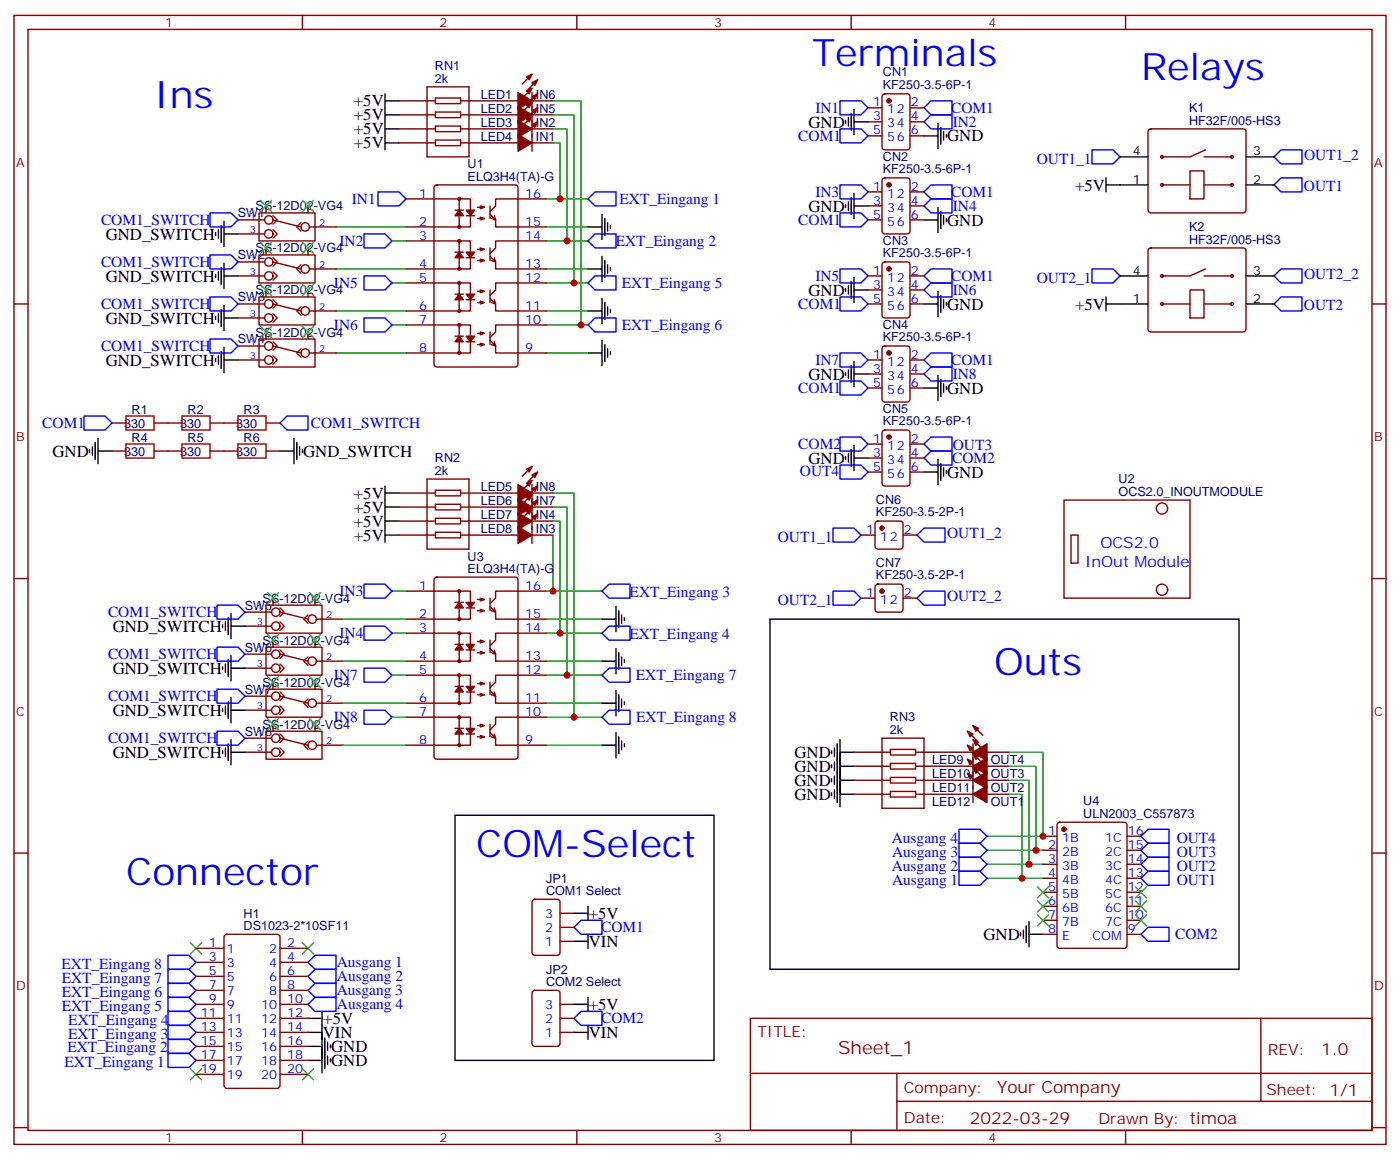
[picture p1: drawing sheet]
<svg xmlns="http://www.w3.org/2000/svg" width="353mm" height="292mm" viewBox="0 0 353 292" stroke-linecap="round" stroke-linejoin="round" font-family="sans-serif">
<g fill="none" stroke="#870000" stroke-width=".35">
<path d="M3.5 3.9h345.7v284.3h-345.7zM7.1 7.4h338.6v277.3h-338.6zM76.2 3.9v3.5M134.1 18.7l-2.5 2.5M145.3 3.9v3.5M214.5 3.9v3.5M283.6 3.9v3.5M100.5 25.4h9.2M100.5 28.9h9.2M100.5 32.5h9.2M100.5 36h9.2M107.6 21.9h10.6v17.6h-10.6z"/>
<path d="M109.7 24.7h6.4v1.4h-6.4zM109.7 28.2h6.4v1.4h-6.4zM109.7 31.8h6.4v1.4h-6.4zM109.7 35.3h6.4v1.4h-6.4zM116.1 25.4h14.4M116.1 28.9h14.4M116.1 32.5h14.4M116.1 36h14.4M134.1 23.3v14.8M134.1 25.4h5.2M134.1 28.9h5.2M134.1 22.2l-2.5 2.5"/>
<path d="M134.1 32.5h5.2M134.1 25.8l-2.5 2.4M134.1 36h5.2M134.1 29.3l-2.5 2.5M135.5 20.1l-2.5 2.5M135.5 23.6l-2.5 2.5M135.5 27.2l-2.5 2.4M135.5 30.7l-2.5 2.5M218.7 27.2h3.5M218.7 34.2h3.5M218.7 30.7h3.5M222.5 23.8l.5-.2h5.6a.71 .71 0 0 1 .7 .7l-.1 13-.6 .4h-5.6l-.5-.2-.3-.5v-12.7z"/>
<path d="M229.3 27.2h3.5M229.3 34.2h3.5M229.3 30.7h3.5M289.5 32.7l.5-.2h23.3a.71 .71 0 0 1 .7 .7v19.7l-.3 .5-.4 .2h-23.3l-.5-.2-.2-.5v-19.7zM303.4 39.5h7M303.7 37.7l-3.8 1.8h-7.1M60 55.4h6.7M60 58.9h6.7M65.3 53.6h14.1v7.1h-14.1zM67 51.9v1.7M68.8 54.3l1 1.1-1 1M68.8 57.9l1 1-1 1.1"/>
<path d="M68.8 55.4l7 1.8M75.8 56.1l-1 1.1 1 1M77.6 51.9v1.7M78 57.2h6.7M102.3 50.1h13.4v7.1h-13.4M109.6 46.8l.5-.2h19.7a.71 .71 0 0 1 .7 .7v44.7l-.7 .4h-19.7l-.5-.2-.2-.5v-44.4zM114.7 52.9h2.1M115.7 50.1h2.8v7.1h-2.8M117.5 54.3h2.1M121 51.9l1.1 .3h-1.8M121 54.7l1.1 .3h-1.8M122.1 52.2l-1.1 .4"/>
<path d="M122.1 55l-1.1 .4M123.5 54l1.4 1.4-.4-1.1M123.5 51.9v3.1M123.8 55l1.1 .4v1.8h12.7M137.6 50.1h-12.7v1.8l-1.4 1.4M218.7 55.4h3.5M218.7 48.3h3.5M218.7 51.9h3.5M222.5 45l.5-.2h5.6a.71 .71 0 0 1 .7 .7l-.1 13-.6 .4h-5.6l-.5-.2-.3-.5v-12.7zM229.3 55.4h3.5M229.3 48.3h3.5M229.3 51.9h3.5"/>
<path d="M292.8 46.6h7.1M299.9 43h3.5v7.1h-3.5zM303.4 46.6h7M3.5 76.6h3.6M60 76.6h6.7M60 66h6.7M60 69.5h6.7M65.3 64.2h14.1v7.1h-14.1zM65.3 74.8h14.1v7h-14.1zM67 62.4v1.8M67 73v1.8M68.8 64.9l1 1.1-1 1"/>
<path d="M68.8 68.4l1 1.1-1 1.1M68.8 75.5l1 1.1-1 1M68.8 79l1 1.1-1 1M68.8 66l7 1.7M68.8 76.6l7 1.7M75.8 66.7l-1 1 1 1.1M75.8 77.3l-1 1 1 1.1M77.6 62.4v1.8M77.6 73v1.8M78 67.7h6.7M78 78.3h6.7M102.3 60.7h13.4v7h-13.4"/>
<path d="M102.3 71.3h13.4v7h-13.4M114.7 63.5h2.1M114.7 74.1h2.1M115.7 60.7h2.8v7h-2.8M115.7 71.3h2.8v7h-2.8M117.5 64.9h2.1M117.5 75.5h2.1M121 62.4l1.1 .4h-1.8M121 65.3l1.1 .3h-1.8M121 73l1.1 .4h-1.8M121 75.8l1.1 .4h-1.8M122.1 62.8l-1.1 .3"/>
<path d="M122.1 65.6l-1.1 .4M122.1 73.4l-1.1 .3M122.1 76.2l-1.1 .4M123.5 64.6l1.4 1.4-.4-1.1M123.5 75.1l1.4 1.5-.4-1.1M123.5 62.4v3.2M123.5 73v3.2M123.8 65.6l1.1 .4v1.7h12.7M123.8 76.2l1.1 .4v1.7h12.7M137.6 60.7h-12.7v1.7l-1.4 1.5M137.6 71.3h-12.7v1.7l-1.4 1.4M218.7 76.6h3.5"/>
<path d="M218.7 69.5h3.5M218.7 73h3.5M222.5 66.2l.5-.2h5.6a.71 .71 0 0 1 .7 .7l-.1 12.9-.6 .5h-5.6l-.5-.3-.3-.4v-12.7zM229.3 76.6h3.5M229.3 69.5h3.5M229.3 73h3.5M289.5 62.6l.5-.2h23.3a.71 .71 0 0 1 .7 .7v19.8l-.3 .5-.4 .2h-23.3l-.5-.2-.2-.5v-19.8zM292.8 76.6h7.1M299.9 73h3.5v7.1h-3.5zM303.4 76.6h7M303.4 69.5h7M303.7 67.7l-3.8 1.8h-7.1"/>
<path d="M345.7 76.6h3.5M60 80.1h6.7M60 87.1h6.7M60 90.7h6.7M65.3 85.4h14.1v7h-14.1zM67 83.6v1.8M68.8 86.1l1 1-1 1.1M68.8 89.6l1 1.1-1 1M68.8 87.1l7 1.8M75.8 87.8l-1 1.1 1 1.1M77.6 83.6v1.8M78 88.9h6.7"/>
<path d="M102.3 81.8h13.4v7.1h-13.4M114.7 84.7h2.1M115.7 81.8h2.8v7.1h-2.8M117.5 86.1h2.1M121 83.6l1.1 .4h-1.8M121 86.4l1.1 .4h-1.8M122.1 84l-1.1 .3M122.1 86.8l-1.1 .3M123.5 85.7l1.4 1.4-.4-1M123.5 83.6v3.2M123.8 86.8l1.1 .3v1.8h12.7M137.6 81.8h-12.7v1.8l-1.4 1.4"/>
<path d="M218.7 90.7h3.5M218.7 97.7h3.5M218.7 94.2h3.5M222.5 87.3l.5-.2h5.6a.71 .71 0 0 1 .7 .7l-.1 13-.6 .4h-5.6l-.5-.2-.3-.5v-12.7zM229.3 90.7h3.5M229.3 97.7h3.5M229.3 94.2h3.5M28.2 106.5h3.5M28.2 113.6h3.5M38.8 106.5h7.1M38.8 113.6h7.1M52.9 106.5h7.1"/>
<path d="M52.9 113.6h7.1M67 106.5h3.6M67 113.6h3.6M134.1 117.5l-2.5 2.4M135.5 118.9l-2.5 2.5M218.7 111.8h3.5M218.7 118.9h3.5M218.7 115.4h3.5M222.5 108.5l.5-.2h5.6a.71 .71 0 0 1 .7 .7l-.1 13-.6 .4h-5.6l-.5-.2-.3-.5v-12.7zM229.3 111.8h3.5M229.3 118.9h3.5M229.3 115.4h3.5"/>
<path d="M100.5 134.8h9.2M100.5 131.2h9.2M100.5 127.7h9.2M100.5 124.2h9.2M107.6 120.7h10.6v17.6h-10.6zM109.7 123.5h6.4v1.4h-6.4zM109.7 127h6.4v1.4h-6.4zM109.7 130.5h6.4v1.4h-6.4zM109.7 134.1h6.4v1.4h-6.4zM116.1 134.8h14.4M116.1 131.2h14.4M116.1 127.7h14.4"/>
<path d="M116.1 124.2h14.4M134.1 134.8h5.2M134.1 128.1l-2.5 2.4M134.1 122.1v14.8M134.1 131.2h5.2M134.1 124.5l-2.5 2.5M134.1 127.7h5.2M134.1 121l-2.5 2.5M134.1 124.2h5.2M135.5 129.5l-2.5 2.4M135.5 125.9l-2.5 2.5M135.5 122.4l-2.5 2.5"/>
<path d="M217 134.8h3.5M220.7 131.4l.5-.2h5.6a.71 .71 0 0 1 .7 .7v5.7l-.2 .5-.5 .2h-5.6l-.5-.2-.2-.5v-5.7zM227.5 134.8h3.6M268.1 125.9h31.8v24.7h-31.8zM269.9 134.8h1.7v7h-1.7zM3.5 145.7h3.6M61.7 154.2h6.7M61.7 157.7h6.7M67 152.4h14.1v7.1h-14.1zM68.8 150.6v1.8M70.6 153.1l1 1.1-1 1M70.6 156.6l1 1.1-1 1.1"/>
<path d="M70.6 154.2l7 1.7M77.6 154.9l-1 1 1 1.1M79.4 150.6v1.8M79.7 155.9h6.7M102.3 148.9h13.4v7h-13.4M102.3 159.5h13.4v7h-13.4M109.6 145.6l.5-.3h19.7a.71 .71 0 0 1 .7 .8v44.7l-.7 .4h-19.7l-.5-.2-.2-.5v-44.4zM114.7 151.7h2.1M115.7 148.9h2.8v7h-2.8M115.7 159.5h2.8v7h-2.8M117.5 153.1h2.1M121 150.6l1.1 .4h-1.8"/>
<path d="M121 153.5l1.1 .3h-1.8M122.1 151l-1.1 .3M122.1 153.8l-1.1 .4M123.5 152.8l1.4 1.4-.4-1.1M123.5 150.6v3.2M123.8 153.8l1.1 .4v1.7h12.7M137.6 148.9h-12.7v1.7l-1.4 1.4M137.6 159.5h-12.7v1.7l-1.4 1.4M217 150.6h3.5M220.7 147.3l.5-.2h5.6a.71 .71 0 0 1 .7 .7v5.7l-.2 .5-.5 .2h-5.6l-.5-.3-.2-.4v-5.7zM227.5 150.6h3.6M345.7 145.7h3.5"/>
<path d="M61.7 175.3h6.7M61.7 178.9h6.7M61.7 164.7h6.7M61.7 168.3h6.7M67 173.6h14.1v7h-14.1zM67 163h14.1v7h-14.1zM68.8 161.2v1.8M68.8 171.8v1.8M70.6 174.3l1 1-1 1.1M70.6 177.8l1 1.1-1 1M70.6 163.7l1 1-1 1.1M70.6 167.2l1 1.1-1 1"/>
<path d="M70.6 175.3l7 1.8M70.6 164.7l7 1.8M77.6 176l-1 1.1 1 1.1M77.6 165.5l-1 1 1 1.1M79.4 161.2v1.8M79.4 171.8v1.8M79.7 166.5h6.7M79.7 177.1h6.7M102.3 170h13.4v7.1h-13.4M114.7 162.3h2.1M114.7 172.9h2.1M115.7 170h2.8v7.1h-2.8"/>
<path d="M117.5 163.7h2.1M117.5 174.3h2.1M121 161.2l1.1 .4h-1.8M121 164l1.1 .4h-1.8M121 171.8l1.1 .4h-1.8M121 174.6l1.1 .4h-1.8M122.1 161.6l-1.1 .3M122.1 164.4l-1.1 .3M122.1 172.2l-1.1 .3M122.1 175l-1.1 .3M123.5 163.3l1.4 1.4-.4-1M123.5 173.9l1.4 1.4-.4-1"/>
<path d="M123.5 161.2v3.2M123.5 171.8v3.2M123.8 164.4l1.1 .3v1.8h12.7M123.8 175l1.1 .3v1.8h12.7M137.6 170h-12.7v1.8l-1.4 1.4M61.7 189.4h6.7M61.7 185.9h6.7M67 184.2h14.1v7h-14.1zM68.8 182.4v1.8M70.6 184.9l1 1-1 1.1M70.6 188.4l1 1-1 1.1M70.6 185.9l7 1.8"/>
<path d="M77.6 186.6l-1 1.1 1 1M79.4 182.4v1.8M79.7 187.7h6.7M102.3 180.6h13.4v7.1h-13.4M114.7 183.4h2.1M115.7 180.6h2.8v7.1h-2.8M117.5 184.9h2.1M121 182.4l1.1 .3h-1.8M121 185.2l1.1 .4h-1.8M122.1 182.7l-1.1 .4M122.1 185.6l-1.1 .3M123.5 184.5l1.4 1.4-.4-1"/>
<path d="M123.5 182.4v3.2M123.8 185.6l1.1 .3v1.8h12.7M137.6 180.6h-12.7v1.8l-1.4 1.4M215.2 196.5h9.2M215.2 193h9.2M215.2 189.4h9.2M222.2 185.9h10.6v17.7h-10.6zM224.4 188.7h6.3v1.4h-6.3zM224.4 192.3h6.3v1.4h-6.3zM224.4 195.8h6.3v1.4h-6.3zM224.4 199.3h6.3v1.4h-6.3zM230.7 196.5h14.5"/>
<path d="M230.7 193h14.5M230.7 189.4h14.5M243.8 194.7l2.4 2.5M243.8 191.2l2.4 2.5M243.8 187.7l2.4 2.4M243.8 184.2l2.4 2.4M245.2 193.3l2.4 2.5M245.2 187.3v14.8M245.2 189.8l2.4 2.5M245.2 186.3l2.4 2.4M245.2 182.7l2.4 2.5M248.7 196.5h5.3"/>
<path d="M248.7 193h5.3M248.7 189.4h5.3M3.5 214.8h3.6M215.2 200h9.2M230.7 200h14.5M248.7 200h5.3M262.8 210.6h3.5M262.8 214.1h3.5M262.8 217.7h3.5M266.6 207.3l.5-.2h16.2a.71 .71 0 0 1 .7 .7l-.1 30.6-.6 .4h-16.2l-.5-.2-.3-.5v-30.3zM284 210.6h3.5M284 214.1h3.5"/>
<path d="M284 217.7h3.5M345.7 214.8h3.5M49.4 238.8h7M56.7 235.5l.4-.2h12.7a.71 .71 0 0 1 .8 .7l-.1 37.7-.7 .4h-12.7l-.4-.2-.3-.5v-37.4zM70.6 238.8h7M134.3 226.7l.5-.2h5.6a.71 .71 0 0 1 .7 .7l-.1 13-.6 .4h-5.6l-.5-.2-.2-.5v-12.7zM141.1 230h3.5M141.1 237.1h3.5M141.1 233.5h3.5M262.8 221.2h3.5M262.8 224.7h3.5M262.8 228.2h3.5"/>
<path d="M262.8 231.8h3.5M262.8 235.3h3.5M284 221.2h3.5M284 224.7h3.5M284 228.2h3.5M284 231.8h3.5M284 235.3h3.5M49.4 252.9h7M49.4 260h7M49.4 256.5h7M49.4 242.4h7M49.4 245.9h7"/>
<path d="M49.4 249.4h7M70.6 252.9h7M70.6 260h7M70.6 256.5h7M70.6 242.4h7M70.6 245.9h7M70.6 249.4h7M134.3 249.6l.5-.2h5.6a.71 .71 0 0 1 .7 .7l-.1 13-.6 .4h-5.6l-.5-.2-.2-.5v-12.7zM141.1 252.9h3.5M141.1 260h3.5M141.1 256.5h3.5M189.1 256.5h156.6v28.2h-156.6z"/>
<path d="M317.7 256.5v20.9M49.4 263.5h7M49.4 267.1h7M49.4 270.6h7M70.6 263.5h7M70.6 267.1h7M70.6 270.6h7M189.1 270.3h156.5M226 277.4h119.6M226 270.3v14.1M3.5 284h3.6M76.2 284.7v3.5"/>
<path d="M145.3 284.7v3.5M214.5 284.7v3.5M283.6 284.7v3.5M345.7 284h3.5"/>
<circle cx="292.8" cy="39.5" r=".35"/>
<circle cx="310.4" cy="39.5" r=".35"/>
<circle cx="67.7" cy="55.4" r="1.06"/>
<circle cx="67.7" cy="58.9" r="1.06"/>
<circle cx="76.9" cy="57.1" r="1.06"/>
<circle cx="115.7" cy="57.2" r=".35"/>
<circle cx="115.7" cy="50.1" r=".35"/>
<circle cx="292.8" cy="46.6" r=".35"/>
<circle cx="310.4" cy="46.6" r=".35"/>
<circle cx="67.7" cy="69.5" r="1.06"/>
<circle cx="67.7" cy="66" r="1.06"/>
<circle cx="67.7" cy="76.6" r="1.06"/>
<circle cx="76.9" cy="67.7" r="1.06"/>
<circle cx="76.9" cy="78.3" r="1.06"/>
<circle cx="115.7" cy="71.3" r=".35"/>
<circle cx="115.7" cy="60.7" r=".35"/>
<circle cx="115.7" cy="78.3" r=".35"/>
<circle cx="115.7" cy="67.7" r=".35"/>
<circle cx="292.8" cy="76.6" r=".35"/>
<circle cx="292.8" cy="69.5" r=".35"/>
<circle cx="310.4" cy="69.5" r=".35"/>
<circle cx="310.4" cy="76.6" r=".35"/>
<circle cx="67.7" cy="87.1" r="1.06"/>
<circle cx="67.7" cy="90.7" r="1.06"/>
<circle cx="67.7" cy="80.1" r="1.06"/>
<circle cx="76.9" cy="88.9" r="1.06"/>
<circle cx="115.7" cy="88.9" r=".35"/>
<circle cx="115.7" cy="81.8" r=".35"/>
<circle cx="292.8" cy="128.1" r="1.41"/>
<circle cx="69.5" cy="157.7" r="1.06"/>
<circle cx="69.5" cy="154.2" r="1.06"/>
<circle cx="78.7" cy="155.9" r="1.06"/>
<circle cx="115.7" cy="159.5" r=".35"/>
<circle cx="115.7" cy="155.9" r=".35"/>
<circle cx="115.7" cy="148.9" r=".35"/>
<circle cx="292.8" cy="148.5" r="1.41"/>
<circle cx="69.5" cy="175.3" r="1.06"/>
<circle cx="69.5" cy="164.7" r="1.06"/>
<circle cx="69.5" cy="168.3" r="1.06"/>
<circle cx="69.5" cy="178.9" r="1.06"/>
<circle cx="78.7" cy="177.1" r="1.06"/>
<circle cx="78.7" cy="166.5" r="1.06"/>
<circle cx="115.7" cy="177.1" r=".35"/>
<circle cx="115.7" cy="170" r=".35"/>
<circle cx="115.7" cy="166.5" r=".35"/>
<circle cx="69.5" cy="185.9" r="1.06"/>
<circle cx="69.5" cy="189.4" r="1.06"/>
<circle cx="78.7" cy="187.7" r="1.06"/>
<circle cx="115.7" cy="187.7" r=".35"/>
<circle cx="115.7" cy="180.6" r=".35"/>
</g>
<g fill="none" stroke="#008700" stroke-width=".35">
<path d="M139.3 25.4h7.1v56.4M139.3 28.9h5.3v42.4M139.3 32.5h3.6v28.2M139.3 36h1.8v14.1h-3.5M84.7 57.2h17.6M137.6 57.2h10.6M141.1 50.1h7.1M84.7 78.3h17.6M84.7 67.7h17.6M98.8 71.3h3.5M98.8 60.7h3.5M137.6 78.3h10.6"/>
<path d="M137.6 71.3h10.6M137.6 67.7h10.6M137.6 60.7h10.6M84.7 88.9h17.6M98.8 81.8h3.5M137.6 88.9h10.6M137.6 81.8h10.6M139.3 134.8v14.1h-1.7M139.3 131.2h1.8v28.3M139.3 127.7h3.6v42.3M139.3 124.2h5.3v56.4M86.4 155.9h15.9"/>
<path d="M98.8 159.5h3.5M98.8 148.9h3.5M137.6 159.5h14.1M137.6 155.9h14.1M139.3 148.9h12.4M86.4 177.1h15.9M86.4 166.5h15.9M98.8 170h3.5M137.6 177.1h14.1M137.6 170h14.1M137.6 166.5h14.1M86.4 187.7h15.9"/>
<path d="M98.8 180.6h3.5M137.6 187.7h14.1M137.6 180.6h14.1M254 189.4h8.8v21.2h-14.1M254 193h7.1v21.1M254 196.5h5.3v21.2M248.7 217.7h14.1M248.7 214.1h14.1M254 200h3.5v21.2M248.7 221.2h14.1"/>
</g>
<g fill="none" stroke="#000" stroke-width=".35">
<path d="M97 23.6v14.1M97 25.4h3.5M97 28.9h3.5M97 32.5h3.5M97 36h3.5M213.1 30.3v.7M213.8 29.6v2.2M214.5 28.6v4.2M215.2 27.5v6.4M215.2 30.7h3.5M232.8 34.2h3.6M236.4 31v6.4"/>
<path d="M237.1 32.1v4.2M237.8 33.2v2.1M238.5 33.9v.7M282.2 39.5h7.1M314 39.5h7M54.3 58.6v.7M55 57.9v2.1M55.7 56.8v4.2M56.4 55.7v6.4M56.4 58.9h3.6M148.2 57.2h3.5M151.7 54v6.3"/>
<path d="M152.4 55v4.3M153.1 56.1v2.1M153.8 56.8v.7M213.1 51.5v.7M213.8 50.8v2.1M214.5 49.7v4.3M215.2 51.9h3.5M215.2 48.7v6.3M232.8 55.4h3.6M236.4 52.2v6.4M237.1 53.3v4.2M237.8 54.3v2.1"/>
<path d="M238.5 55v.7M278.7 44.8v3.5M278.7 46.6h10.6M314 46.6h7M54.3 69.1v.8M54.3 79.7v.7M55 68.4v2.2M55 79v2.1M55.7 67.4v4.2M55.7 78v4.2M56.4 69.5h3.6M56.4 66.3v6.4"/>
<path d="M56.4 76.9v6.4M148.2 78.3h3.5M148.2 67.7h3.5M151.7 64.6v6.3M151.7 75.1v6.4M152.4 65.6v4.3M152.4 76.2v4.2M153.1 66.7v2.1M153.1 77.3v2.1M153.8 67.4v.7M153.8 78v.7M213.1 72.7v.7"/>
<path d="M213.8 72v2.1M214.5 70.9v4.2M215.2 69.9v6.3M215.2 73h3.5M232.8 76.6h3.6M236.4 73.4v6.3M237.1 74.4v4.3M237.8 75.5v2.1M238.5 76.2v.7M278.7 76.6h10.6M278.7 74.8v3.5M282.2 69.5h7.1"/>
<path d="M314 76.6h7M314 69.5h7M54.3 90.3v.7M55 89.6v2.1M55.7 88.5v4.3M56.4 90.7h3.6M56.4 87.5v6.3M56.4 80.1h3.6M148.2 88.9h3.5M151.7 85.7v6.4M152.4 86.8v4.2M153.1 87.8v2.2"/>
<path d="M153.8 88.5v.8M213.1 93.8v.7M213.8 93.1v2.2M214.5 92.1v4.2M215.2 91v6.4M215.2 94.2h3.5M232.8 97.7h3.6M236.4 94.5v6.4M237.1 95.6v4.2M237.8 96.7v2.1M238.5 97.4v.7M22.6 113.2v.7"/>
<path d="M23.3 112.5v2.2M24 111.5v4.2M24.7 113.6h3.5M24.7 110.4v6.4M70.6 113.6h3.5M74.1 110.4v6.4M74.8 111.5v4.2M75.5 112.5v2.2M76.2 113.2v.7M213.1 115v.7M213.8 114.3v2.1M214.5 113.2v4.3"/>
<path d="M215.2 112.2v6.3M215.2 115.4h3.5M232.8 118.9h3.6M236.4 115.7v6.4M237.1 116.8v4.2M237.8 117.8v2.1M238.5 118.5v.7M97 124.2h3.5M97 122.4v14.1M97 127.7h3.5M97 131.2h3.5M97 134.8h3.5"/>
<path d="M56.1 157.3v.7M56.8 156.6v2.2M57.5 155.6v4.2M58.2 157.7h3.5M58.2 154.5v6.4M151.7 155.9h3.5M155.2 152.8v6.3M155.9 153.8v4.2M156.6 154.9v2.1M157.3 155.6v.7M194 155.9h118.2v88.2h-118.2zM56.1 167.9v.7"/>
<path d="M56.1 178.5v.7M56.8 167.2v2.1M56.8 177.8v2.1M57.5 166.2v4.2M57.5 176.7v4.3M58.2 165.1v6.4M58.2 175.7v6.3M58.2 168.3h3.5M58.2 178.9h3.5M151.7 166.5h3.5M151.7 177.1h3.5M155.2 163.3v6.4"/>
<path d="M155.2 173.9v6.4M155.9 164.4v4.2M155.9 175v4.2M156.6 165.5v2.1M156.6 176v2.2M157.3 166.2v.7M157.3 176.7v.7M56.1 189.1v.7M56.8 188.4v2.1M57.5 187.3v4.3M58.2 189.4h3.5M58.2 186.3v6.3"/>
<path d="M151.7 187.7h3.5M155.2 184.5v6.4M155.9 185.6v4.2M156.6 186.6v2.1M157.3 187.3v.7M209.5 189.1v.7M209.5 192.6v.7M209.5 196.1v.8M209.5 199.7v.7M210.3 188.4v2.1M210.3 191.9v2.1M210.3 195.4v2.2"/>
<path d="M210.3 199v2.1M211 187.3v14.8M211.7 189.4h3.5M211.7 186.3v16.9M211.7 193h3.5M211.7 196.5h3.5M114.7 205.3h65.2v61.8h-65.2zM211.7 200h3.5M144.6 237.1h3.6M144.6 230h3.6M148.2 228.2v3.6M148.2 235.3v3.5"/>
<path d="M257.2 235v.7M257.9 234.2v2.2M258.6 233.2v4.2M259.3 235.3h3.5M259.3 232.1v6.4M77.6 260h3.5M77.6 256.5h3.5M81.1 254.7v15.5M144.6 252.9h3.6M144.6 260h3.6M148.2 251.2v3.5M148.2 258.2v3.6"/>
<path d="M77.6 263.5h3.5M77.6 267.1h3.5M81.8 261.4v7.8M82.5 262.5v2.1M82.5 266v2.1M83.3 263.2v.7M83.3 266.7v.7"/>
</g>
<g fill="none" stroke="#00f" stroke-width=".35">
<path d="M211.7 25.4h5.3l1.7 1.8-1.7 1.7h-5.3zM211.7 32.5h5.3l1.7 1.7-1.7 1.8h-5.3zM232.8 27.2l1.8-1.8h5.3v3.5h-5.3zM232.8 30.7l1.8-1.8h5.3v3.6h-5.3zM275.2 37.7h5.3l1.7 1.8-1.7 1.8h-5.3zM321 39.5l1.8-1.8h5.3v3.6h-5.3zM52.9 53.6h5.3l1.8 1.8-1.8 1.8h-5.3zM91.7 58.9h5.3l1.8 1.8-1.8 1.7h-5.3zM95.2 48.3h5.3l1.8 1.8-1.8 1.8h-5.3zM149.9 48.3h5.3v3.6h-5.3l-1.7-1.8zM149.9 58.9h5.3v3.5h-5.3l-1.7-1.7zM211.7 46.6h5.3l1.7 1.7-1.7 1.8h-5.3z"/>
<path d="M211.7 53.6h5.3l1.7 1.8-1.7 1.8h-5.3zM232.8 51.9l1.8-1.8h5.3v3.5h-5.3zM234.6 46.6h5.3v3.5h-5.3l-1.8-1.8zM322.8 44.8h5.3v3.5h-5.3l-1.8-1.7zM52.9 64.2h5.3l1.8 1.8-1.8 1.7h-5.3zM52.9 74.8h5.3l1.8 1.8-1.8 1.7h-5.3zM91.7 69.5h5.3l1.8 1.8-1.8 1.7h-5.3zM149.9 69.5h5.3v3.5h-5.3l-1.7-1.7zM211.7 67.7h5.3l1.7 1.8-1.7 1.8h-5.3zM211.7 74.8h5.3l1.7 1.8-1.7 1.7h-5.3zM232.8 73l1.8-1.7h5.3v3.5h-5.3zM234.6 67.7h5.3v3.6h-5.3l-1.8-1.8z"/>
<path d="M275.2 67.7h5.3l1.7 1.8-1.7 1.8h-5.3zM321 69.5l1.8-1.8h5.3v3.6h-5.3zM322.8 74.8h5.3v3.5h-5.3l-1.8-1.7zM52.9 85.4h5.3l1.8 1.7-1.8 1.8h-5.3zM91.7 80.1h5.3l1.8 1.7-1.8 1.8h-5.3zM149.9 80.1h5.3v3.5h-5.3l-1.7-1.8zM211.7 88.9h5.3l1.7 1.8-1.7 1.7h-5.3zM211.7 96h5.3l1.7 1.7-1.7 1.8h-5.3zM232.8 94.2l1.8-1.8h5.3v3.6h-5.3zM234.6 88.9h5.3v3.5h-5.3l-1.8-1.7zM21.2 104.8h5.3l1.7 1.7-1.7 1.8h-5.3zM70.6 106.5l1.7-1.7h5.3v3.5h-5.3z"/>
<path d="M211.7 110.1h5.3l1.7 1.7-1.7 1.8h-5.3zM211.7 117.1h5.3l1.7 1.8-1.7 1.8h-5.3zM232.8 115.4l1.8-1.8h5.3v3.5h-5.3zM234.6 110.1h5.3v3.5h-5.3l-1.8-1.8zM209.9 133h5.3l1.8 1.8-1.8 1.7h-5.3zM231.1 134.8l1.7-1.8h5.3v3.5h-5.3zM54.7 152.4h5.3l1.7 1.8-1.7 1.7h-5.3zM91.7 147.1h5.3l1.8 1.8-1.8 1.7h-5.3zM91.7 157.7h5.3l1.8 1.8-1.8 1.7h-5.3zM153.5 147.1h5.2v3.5h-5.2l-1.8-1.7zM153.5 157.7h5.2v3.5h-5.2l-1.8-1.7zM209.9 148.9h5.3l1.8 1.7-1.8 1.8h-5.3z"/>
<path d="M231.1 150.6l1.7-1.7h5.3v3.5h-5.3zM54.7 163h5.3l1.7 1.7-1.7 1.8h-5.3zM54.7 173.6h5.3l1.7 1.7-1.7 1.8h-5.3zM91.7 178.9h5.3l1.8 1.7-1.8 1.8h-5.3zM91.7 168.3h5.3l1.8 1.7-1.8 1.8h-5.3zM153.5 168.3h5.2v3.5h-5.2l-1.8-1.8zM153.5 178.9h5.2v3.5h-5.2l-1.8-1.8zM54.7 184.2h5.3l1.7 1.7-1.7 1.8h-5.3zM241.7 219.4h5.2l1.8 1.8-1.8 1.8h-5.2zM241.7 215.9h5.2l1.8 1.8-1.8 1.7h-5.2zM241.7 212.4h5.2l1.8 1.7-1.8 1.8h-5.2zM241.7 208.8h5.2l1.8 1.8-1.8 1.8h-5.2z"/>
<path d="M287.5 217.7l1.8-1.8h5.3v3.5h-5.3zM287.5 214.1l1.8-1.7h5.3v3.5h-5.3zM289.3 219.4h5.3v3.6h-5.3l-1.8-1.8zM289.3 208.8h5.3v3.6h-5.3l-1.8-1.8zM144.6 233.5l1.8-1.7h5.3v3.5h-5.3zM287.5 235.3l1.8-1.8h5.3v3.6h-5.3zM42.3 258.2h5.3l1.8 1.8-1.8 1.8h-5.3zM42.3 254.7h5.3l1.8 1.8-1.8 1.7h-5.3zM42.3 251.2h5.3l1.8 1.7-1.8 1.8h-5.3zM42.3 247.7h5.3l1.8 1.7-1.8 1.8h-5.3zM42.3 244.1h5.3l1.8 1.8-1.8 1.8h-5.3zM42.3 240.6h5.3l1.8 1.8-1.8 1.7h-5.3z"/>
<path d="M79.4 247.7h5.3v3.5h-5.3l-1.8-1.8zM79.4 251.2h5.3v3.5h-5.3l-1.8-1.8zM79.4 244.1h5.3v3.6h-5.3l-1.8-1.8zM79.4 240.6h5.3v3.5h-5.3l-1.8-1.7zM146.4 254.7h5.3v3.5h-5.3l-1.8-1.7zM42.3 265.3h5.3l1.8 1.8-1.8 1.7h-5.3zM42.3 261.8h5.3l1.8 1.7-1.8 1.8h-5.3z"/>
</g>
<g fill="#870000" stroke="#870000" stroke-width=".35">
<path d="M245.2 200l3.5-2.1v4.2z"/>
<path d="M243.8 194.7l1.4 .7-.7 .7z"/>
<path d="M245.2 193.3l1.4 .7-.7 .7z"/>
<path d="M245.2 196.5l3.5-2.1v4.2z"/>
<path d="M243.8 191.2l1.4 .7-.7 .7z"/>
<path d="M245.2 189.8l1.4 .7-.7 .7z"/>
<path d="M245.2 193l3.5-2.1v4.2z"/>
<path d="M243.8 187.7l1.4 .7-.7 .7z"/>
<path d="M245.2 186.3l1.4 .7-.7 .7z"/>
<path d="M245.2 189.4l3.5-2.1v4.3z"/>
<path d="M243.8 184.2l1.4 .7-.7 .7z"/>
<path d="M245.2 182.7l1.4 .7-.7 .8z"/>
<path d="M130.5 132.6l3.6 2.2-3.6 2.1z"/>
<path d="M134.1 130.2l1.4-.7-.7 1.4z"/>
<path d="M132.6 128.8l1.5-.7-.8 1.4z"/>
<path d="M130.5 129.1l3.6 2.1-3.6 2.2z"/>
<path d="M134.1 126.6l1.4-.7-.7 1.5z"/>
<path d="M132.6 125.2l1.5-.7-.8 1.4z"/>
<path d="M130.5 125.6l3.6 2.1-3.6 2.1z"/>
<path d="M134.1 123.1l1.4-.7-.7 1.4z"/>
<path d="M132.6 121.7l1.5-.7-.8 1.4z"/>
<path d="M130.5 122.1l3.6 2.1-3.6 2.1z"/>
<path d="M134.1 119.6l1.4-.7-.7 1.4z"/>
<path d="M132.6 118.2l1.5-.7-.8 1.4z"/>
<path d="M130.5 23.3l3.6 2.1-3.6 2.1z"/>
<path d="M134.1 20.8l1.4-.7-.7 1.4z"/>
<path d="M132.6 19.4l1.5-.7-.8 1.4z"/>
<path d="M130.5 26.8l3.6 2.1-3.6 2.1z"/>
<path d="M134.1 24.3l1.4-.7-.7 1.4z"/>
<path d="M132.6 22.9l1.5-.7-.8 1.4z"/>
<path d="M130.5 30.3l3.6 2.2-3.6 2.1z"/>
<path d="M134.1 27.9l1.4-.7-.7 1.4z"/>
<path d="M132.6 26.5l1.5-.7-.8 1.4z"/>
<path d="M130.5 33.9l3.6 2.1-3.6 2.1z"/>
<path d="M134.1 31.4l1.4-.7-.7 1.4z"/>
<path d="M132.6 30l1.5-.7-.8 1.4z"/>
<path d="M115.7 151.7l1.1 1.4h-2.1z"/>
<path d="M117.5 151.7h2.1l-1.1 1.4z"/>
<path d="M115.7 162.3l1.1 1.4h-2.1z"/>
<path d="M117.5 162.3h2.1l-1.1 1.4z"/>
<path d="M115.7 172.9l1.1 1.4h-2.1z"/>
<path d="M117.5 172.9h2.1l-1.1 1.4z"/>
<path d="M115.7 183.4l1.1 1.5h-2.1z"/>
<path d="M117.5 183.4h2.1l-1.1 1.5z"/>
<path d="M115.7 52.9l1.1 1.4h-2.1z"/>
<path d="M117.5 52.9h2.1l-1.1 1.4z"/>
<path d="M115.7 63.5l1.1 1.4h-2.1z"/>
<path d="M117.5 63.5h2.1l-1.1 1.4z"/>
<path d="M115.7 74.1l1.1 1.4h-2.1z"/>
<path d="M117.5 74.1h2.1l-1.1 1.4z"/>
<path d="M115.7 84.7l1.1 1.4h-2.1z"/>
<path d="M117.5 84.7h2.1l-1.1 1.4z"/>
<circle cx="268.1" cy="208.8" r=".53"/>
<circle cx="224" cy="25.4" r=".53"/>
<circle cx="224" cy="46.6" r=".53"/>
<circle cx="224" cy="67.7" r=".53"/>
<circle cx="224" cy="88.9" r=".53"/>
<circle cx="224" cy="110.1" r=".53"/>
<circle cx="222.2" cy="133" r=".53"/>
<circle cx="222.2" cy="148.9" r=".53"/>
</g>
<g fill="none" stroke="#3c3" stroke-width=".35">
<path d="M65.6 50.4l2.8 2.9M68.4 50.4l-2.8 2.9M76.2 50.4l2.8 2.9M79 50.4l-2.8 2.9M65.6 61l2.8 2.9M65.6 71.6l2.8 2.8M68.4 61l-2.8 2.9M68.4 71.6l-2.8 2.8M76.2 61l2.8 2.9M76.2 71.6l2.8 2.8M79 61l-2.8 2.9M79 71.6l-2.8 2.8"/>
<path d="M65.6 82.2l2.8 2.8M68.4 82.2l-2.8 2.8M76.2 82.2l2.8 2.8M79 82.2l-2.8 2.8M67.4 149.2l2.8 2.8M67.4 159.8l2.8 2.8M70.2 149.2l-2.8 2.8M70.2 159.8l-2.8 2.8M78 159.8l2.8 2.8M78 149.2l2.8 2.8M80.8 149.2l-2.8 2.8M80.8 159.8l-2.8 2.8"/>
<path d="M67.4 170.4l2.8 2.8M70.2 170.4l-2.8 2.8M78 170.4l2.8 2.8M80.8 170.4l-2.8 2.8M67.4 181l2.8 2.8M70.2 181l-2.8 2.8M78 181l2.8 2.8M80.8 181l-2.8 2.8M48 237.4l2.8 2.8M50.8 237.4l-2.8 2.8M76.2 237.4l2.8 2.8M79 237.4l-2.8 2.8"/>
<path d="M261.4 230.4l2.8 2.8M261.4 223.3l2.8 2.8M261.4 226.8l2.8 2.9M264.2 230.4l-2.8 2.8M264.2 223.3l-2.8 2.8M264.2 226.8l-2.8 2.9M286.1 230.4l2.8 2.8M286.1 223.3l2.8 2.8M286.1 226.8l2.8 2.9M288.9 230.4l-2.8 2.8M288.9 223.3l-2.8 2.8M288.9 226.8l-2.8 2.9"/>
<path d="M48 269.2l2.8 2.8M50.8 269.2l-2.8 2.8M76.2 269.2l2.8 2.8M79 269.2l-2.8 2.8"/>
</g>
<path d="M31.7 104.8h7.1v3.5h-7.1zM31.7 111.8h7.1v3.6h-7.1zM45.9 104.8h7v3.5h-7zM45.9 111.8h7v3.6h-7zM60 104.8h7v3.5h-7zM60 111.8h7v3.6h-7z" fill="none" stroke="#a10000" stroke-width=".35"/>
<g fill="#c00">
<circle cx="262.8" cy="210.6" r=".88"/>
<circle cx="261.1" cy="214.1" r=".88"/>
<circle cx="259.3" cy="217.7" r=".88"/>
<circle cx="257.5" cy="221.2" r=".88"/>
<circle cx="139.3" cy="148.9" r=".88"/>
<circle cx="141.1" cy="159.5" r=".88"/>
<circle cx="142.9" cy="170" r=".88"/>
<circle cx="144.6" cy="180.6" r=".88"/>
<circle cx="144.6" cy="71.3" r=".88"/>
<circle cx="142.9" cy="60.7" r=".88"/>
<circle cx="141.1" cy="50.1" r=".88"/>
<circle cx="146.4" cy="81.8" r=".88"/>
</g>
<g font-size="9.5" fill="#00f">
<text x="204.6" y="16.6">Terminals</text>
<text x="287.5" y="20.1">Relays</text>
<text x="38.8" y="27.2">Ins</text>
<text x="250.5" y="170">Outs</text>
<text x="119.9" y="215.9">COM-Select</text>
<text x="31.7" y="223">Connector</text>
</g>
<text font-size="4.6" fill="#800" x="211.2" y="265.5">Sheet_1</text>
<g font-size="4.2">
<text x="89.2" y="26.8">+5V</text>
<text x="89.2" y="30.3">+5V</text>
<text x="89.2" y="33.9">+5V</text>
<text x="203.7" y="32.1">GND</text>
<text x="238.7" y="35.6">GND</text>
<text x="89.2" y="37.4">+5V</text>
<text x="270.9" y="48">+5V</text>
<text x="203.7" y="53.3">GND</text>
<text x="238.7" y="56.8">GND</text>
<text x="26.6" y="60.3">GND_SWITCH</text>
<text x="26.6" y="70.9">GND_SWITCH</text>
<text x="203.7" y="74.5">GND</text>
<text x="238.7" y="78">GND</text>
<text x="270.9" y="78">+5V</text>
<text x="26.6" y="81.5">GND_SWITCH</text>
<text x="26.6" y="92.1">GND_SWITCH</text>
<text x="203.7" y="95.6">GND</text>
<text x="238.7" y="99.1">GND</text>
<text x="13.2" y="115">GND</text>
<text x="76.4" y="115">GND_SWITCH</text>
<text x="203.7" y="116.8">GND</text>
<text x="89.2" y="125.6">+5V</text>
<text x="238.7" y="120.3">GND</text>
<text x="89.2" y="129.1">+5V</text>
<text x="89.2" y="132.6">+5V</text>
<text x="89.2" y="136.2">+5V</text>
<text x="28.4" y="159.1">GND_SWITCH</text>
<text x="28.4" y="169.7">GND_SWITCH</text>
<text x="28.4" y="180.3">GND_SWITCH</text>
<text x="28.4" y="190.9">GND_SWITCH</text>
<text x="200.2" y="190.9">GND</text>
<text x="200.2" y="194.4">GND</text>
<text x="200.2" y="197.9">GND</text>
<text x="200.2" y="201.5">GND</text>
<text x="148.3" y="231.4">+5V</text>
<text x="148.3" y="238.5">VIN</text>
<text x="247.8" y="236.7">GND</text>
<text x="81.5" y="257.9">+5V</text>
<text x="148.3" y="254.3">+5V</text>
<text x="81.4" y="261.4">VIN</text>
<text x="148.3" y="261.4">VIN</text>
<text x="83.5" y="265">GND</text>
<text x="83.5" y="268.5">GND</text>
</g>
<g font-size="4.2" fill="#800">
<text x="332.9" y="265.7">1.0</text>
<text x="251.3" y="275.3">Your Company</text>
<text x="244.3" y="283.1">2022-03-29</text>
</g>
<g font-size="3.9" fill="#00f">
<text x="205.5" y="28.4">IN1</text>
<text x="239.7" y="28.4">COM1</text>
<text x="201.2" y="35.4">COM1</text>
<text x="240.1" y="32">IN2</text>
<text x="261.3" y="41.3">OUT1_1</text>
<text x="328.6" y="40.3">OUT1_2</text>
<text x="88.6" y="51.4">IN1</text>
<text x="156.1" y="51.4">EXT_Eingang 1</text>
<text x="205.5" y="49.6">IN3</text>
<text x="239.7" y="49.6">COM1</text>
<text x="240.1" y="53.1">IN4</text>
<text x="328.6" y="48.1">OUT1</text>
<text x="25.5" y="56.6">COM1_SWITCH</text>
<text x="201.2" y="56.6">COM1</text>
<text x="85.5" y="61.9">IN2</text>
<text x="155.2" y="62">EXT_Eingang 2</text>
<text x="25.5" y="67.2">COM1_SWITCH</text>
<text x="205.5" y="70.8">IN5</text>
<text x="239.7" y="70.7">COM1</text>
<text x="261.3" y="71.3">OUT2_1</text>
<text x="328.6" y="70.2">OUT2_2</text>
<text x="25.5" y="77.8">COM1_SWITCH</text>
<text x="84.2" y="72.5">IN5</text>
<text x="156.7" y="72.5">EXT_Eingang 5</text>
<text x="201.2" y="77.8">COM1</text>
<text x="240.1" y="74.3">IN6</text>
<text x="84.2" y="83.1">IN6</text>
<text x="156.7" y="83.1">EXT_Eingang 6</text>
<text x="328.6" y="78.1">OUT2</text>
<text x="25.5" y="88.4">COM1_SWITCH</text>
<text x="205.5" y="91.9">IN7</text>
<text x="239.7" y="91.9">COM1</text>
<text x="240.1" y="95.5">IN8</text>
<text x="201.2" y="99">COM1</text>
<text x="10.7" y="107.7">COM1</text>
<text x="78.3" y="107.8">COM1_SWITCH</text>
<text x="201.2" y="113.1">COM2</text>
<text x="240.1" y="113.4">OUT3</text>
<text x="201.6" y="119.8">OUT4</text>
<text x="240" y="116.6">COM2</text>
<text x="196" y="136.5">OUT1_1</text>
<text x="238.7" y="135.5">OUT1_2</text>
<text x="277.3" y="137.9">OCS2.0</text>
<text x="273.4" y="142.9">InOut Module</text>
<text x="27.2" y="155.4">COM1_SWITCH</text>
<text x="85.5" y="150.1">IN3</text>
<text x="158.7" y="150.2">EXT_Eingang 3</text>
<text x="196" y="152.4">OUT2_1</text>
<text x="238.7" y="151.4">OUT2_2</text>
<text x="85.5" y="160.7">IN4</text>
<text x="158.6" y="160.8">EXT_Eingang 4</text>
<text x="27.2" y="166">COM1_SWITCH</text>
<text x="84.2" y="171.3">IN7</text>
<text x="160.2" y="171.3">EXT_Eingang 7</text>
<text x="27.2" y="176.6">COM1_SWITCH</text>
<text x="84.2" y="181.9">IN8</text>
<text x="160.3" y="181.9">EXT_Eingang 8</text>
<text x="27.2" y="187.2">COM1_SWITCH</text>
<text x="224.7" y="212.2">Ausgang 4</text>
<text x="224.8" y="215.7">Ausgang 3</text>
<text x="296.5" y="212.2">OUT4</text>
<text x="296.5" y="215.7">OUT3</text>
<text x="224.7" y="219.3">Ausgang 2</text>
<text x="296.5" y="219.3">OUT2</text>
<text x="224.8" y="222.8">Ausgang 1</text>
<text x="296.5" y="222.8">OUT1</text>
<text x="151.5" y="234.8">COM1</text>
<text x="296.1" y="236.6">COM2</text>
<text x="15.5" y="244">EXT_Eingang 8</text>
<text x="84.8" y="243.6">Ausgang 1</text>
<text x="15.6" y="251">EXT_Eingang 6</text>
<text x="15.6" y="247.5">EXT_Eingang 7</text>
<text x="84.8" y="250.6">Ausgang 3</text>
<text x="84.9" y="247.1">Ausgang 2</text>
<text x="15.6" y="254.6">EXT_Eingang 5</text>
<text x="84.9" y="254.2">Ausgang 4</text>
<text x="151.5" y="257.7">COM2</text>
<text x="17.1" y="261.6">EXT_Eingang 3</text>
<text x="17.2" y="258.1">EXT_Eingang 4</text>
<text x="16.3" y="268.6">EXT_Eingang 1</text>
<text x="17" y="265">EXT_Eingang 2</text>
</g>
<g font-size="3.9" fill="#800">
<text x="190.9" y="261.1">TITLE:</text>
<text x="319.5" y="265.7">REV:</text>
<text x="227.8" y="275.3">Company:</text>
<text x="319.1" y="275.9">Sheet: 1/1</text>
<text x="227.8" y="282.9">Date:</text>
<text x="276.8" y="283">Drawn By: timoa</text>
</g>
<g font-size="3.2" fill="#800">
<text x="41.6" y="6.9">1</text>
<text x="110.8" y="6.9">2</text>
<text x="179.9" y="6.9">3</text>
<text x="249.1" y="6.9">4</text>
<text x="4.1" y="42">A</text>
<text x="346.3" y="42">A</text>
<text x="4.1" y="111.1">B</text>
<text x="346.3" y="111.1">B</text>
<text x="4.1" y="180.3">C</text>
<text x="346.3" y="180.3">C</text>
<text x="4.1" y="249.4">D</text>
<text x="346.3" y="249.4">D</text>
<text x="41.6" y="287.7">1</text>
<text x="110.8" y="287.7">2</text>
<text x="179.9" y="287.7">3</text>
<text x="249.1" y="287.7">4</text>
</g>
<g font-size="3.2" fill="#000080">
<text x="109.6" y="17.6">RN1</text>
<text x="109.6" y="20.8">2k</text>
<text x="222.5" y="22.4">KF250-3.5-6P-1</text>
<text x="222.5" y="19.3">CN1</text>
<text x="121.1" y="24.8">LED1</text>
<text x="121.1" y="28.3">LED2</text>
<text x="135" y="24.8">IN6</text>
<text x="135" y="28.3">IN5</text>
<text x="299.6" y="28.3">K1</text>
<text x="121.1" y="31.9">LED3</text>
<text x="121.1" y="35.4">LED4</text>
<text x="135" y="31.9">IN2</text>
<text x="135" y="35.4">IN1</text>
<text x="299.6" y="31.4">HF32F/005-HS3</text>
<text x="222.5" y="40.4">CN2</text>
<text x="117.8" y="45.5">ELQ3H4(TA)-G</text>
<text x="117.8" y="42.4">U1</text>
<text x="222.5" y="43.6">KF250-3.5-6P-1</text>
<text x="64.4" y="53">SS-12D02-VG4</text>
<text x="59.9" y="54.7">SW1</text>
<text x="299.6" y="58.2">K2</text>
<text x="59.9" y="65.3">SW2</text>
<text x="64.4" y="63.6">SS-12D02-VG4</text>
<text x="222.5" y="64.7">KF250-3.5-6P-1</text>
<text x="222.5" y="61.6">CN3</text>
<text x="299.6" y="61.4">HF32F/005-HS3</text>
<text x="59.9" y="75.9">SW3</text>
<text x="64.4" y="74.2">SS-12D02-VG4</text>
<text x="222.5" y="82.8">CN4</text>
<text x="59.9" y="86.5">SW4</text>
<text x="64.4" y="84.7">SS-12D02-VG4</text>
<text x="222.5" y="85.9">KF250-3.5-6P-1</text>
<text x="31.3" y="107.7">330</text>
<text x="33.2" y="104.2">R1</text>
<text x="45.4" y="107.7">330</text>
<text x="47.3" y="104.2">R2</text>
<text x="59.5" y="107.7">330</text>
<text x="61.4" y="104.2">R3</text>
<text x="222.5" y="107.1">KF250-3.5-6P-1</text>
<text x="222.5" y="103.9">CN5</text>
<text x="33.2" y="111.2">R4</text>
<text x="47.3" y="111.2">R5</text>
<text x="61.4" y="111.2">R6</text>
<text x="31.3" y="114.7">330</text>
<text x="45.4" y="114.7">330</text>
<text x="59.5" y="114.7">330</text>
<text x="109.6" y="119.6">2k</text>
<text x="109.6" y="116.4">RN2</text>
<text x="121.1" y="123.6">LED5</text>
<text x="135" y="123.6">IN8</text>
<text x="281.9" y="124.9">OCS2.0_INOUTMODULE</text>
<text x="281.9" y="121.7">U2</text>
<text x="121.1" y="130.6">LED7</text>
<text x="121.1" y="127.1">LED6</text>
<text x="135" y="130.6">IN4</text>
<text x="135" y="127.1">IN7</text>
<text x="220.7" y="130">KF250-3.5-2P-1</text>
<text x="220.7" y="126.9">CN6</text>
<text x="121.1" y="134.2">LED8</text>
<text x="135" y="134.2">IN3</text>
<text x="117.8" y="141.2">U3</text>
<text x="220.7" y="142.7">CN7</text>
<text x="117.8" y="144.3">ELQ3H4(TA)-G</text>
<text x="220.7" y="145.9">KF250-3.5-2P-1</text>
<text x="61.7" y="153.5">SW5</text>
<text x="66.2" y="151.8">SS-12D02-VG4</text>
<text x="61.7" y="164.1">SW6</text>
<text x="66.2" y="162.4">SS-12D02-VG4</text>
<text x="66.2" y="172.9">SS-12D02-VG4</text>
<text x="61.7" y="174.7">SW7</text>
<text x="61.7" y="185.3">SW8</text>
<text x="66.2" y="183.5">SS-12D02-VG4</text>
<text x="224.3" y="184.9">2k</text>
<text x="224.3" y="181.7">RN3</text>
<text x="234.9" y="196">LED10</text>
<text x="234.9" y="192.5">LED9</text>
<text x="249.7" y="196">OUT3</text>
<text x="249.7" y="192.5">OUT4</text>
<text x="234.9" y="203.1">LED12</text>
<text x="234.9" y="199.6">LED11</text>
<text x="249.7" y="203.1">OUT1</text>
<text x="249.7" y="199.6">OUT2</text>
<text x="273" y="202.8">U4</text>
<text x="273" y="206">ULN2003_C557873</text>
<text x="137.6" y="225.4">COM1 Select</text>
<text x="137.6" y="222.3">JP1</text>
<text x="61.4" y="231.1">H1</text>
<text x="61.4" y="234.2">DS1023-2*10SF11</text>
<text x="137.6" y="245.3">JP2</text>
<text x="137.6" y="248.4">COM2 Select</text>
</g>
<g font-size="3.2" fill="#00f">
<text x="220.1" y="26.8">1</text>
<text x="223.6" y="28.6">12</text>
<text x="229.5" y="26.8">2</text>
<text x="220.1" y="30.3">3</text>
<text x="220.1" y="33.9">5</text>
<text x="223.6" y="32.1">34</text>
<text x="223.6" y="35.6">56</text>
<text x="229.5" y="33.9">6</text>
<text x="229.5" y="30.3">4</text>
<text x="220.1" y="48">1</text>
<text x="229.5" y="48">2</text>
<text x="105.6" y="49.7">1</text>
<text x="132.3" y="49.7">16</text>
<text x="220.1" y="51.5">3</text>
<text x="223.6" y="49.7">12</text>
<text x="223.6" y="53.3">34</text>
<text x="229.5" y="51.5">4</text>
<text x="105.6" y="56.8">2</text>
<text x="132.3" y="56.8">15</text>
<text x="220.1" y="55">5</text>
<text x="223.6" y="56.8">56</text>
<text x="229.5" y="55">6</text>
<text x="105.6" y="60.3">3</text>
<text x="132.3" y="60.3">14</text>
<text x="105.6" y="67.4">4</text>
<text x="105.6" y="70.9">5</text>
<text x="132.3" y="70.9">12</text>
<text x="132.3" y="67.4">13</text>
<text x="220.1" y="69.1">1</text>
<text x="223.6" y="70.9">12</text>
<text x="229.5" y="69.1">2</text>
<text x="105.6" y="78">6</text>
<text x="132.3" y="78">11</text>
<text x="220.1" y="72.7">3</text>
<text x="220.1" y="76.2">5</text>
<text x="223.6" y="74.4">34</text>
<text x="223.6" y="78">56</text>
<text x="229.5" y="76.2">6</text>
<text x="229.5" y="72.7">4</text>
<text x="105.6" y="81.5">7</text>
<text x="132.3" y="81.5">10</text>
<text x="105.6" y="88.5">8</text>
<text x="132.3" y="88.5">9</text>
<text x="220.1" y="90.3">1</text>
<text x="220.1" y="93.8">3</text>
<text x="223.6" y="92.1">12</text>
<text x="223.6" y="95.6">34</text>
<text x="229.5" y="93.8">4</text>
<text x="229.5" y="90.3">2</text>
<text x="220.1" y="97.4">5</text>
<text x="223.6" y="99.1">56</text>
<text x="229.5" y="97.4">6</text>
<text x="220.1" y="111.5">1</text>
<text x="223.6" y="113.2">12</text>
<text x="229.5" y="111.5">2</text>
<text x="220.1" y="115">3</text>
<text x="220.1" y="118.5">5</text>
<text x="223.6" y="116.8">34</text>
<text x="229.5" y="118.5">6</text>
<text x="229.5" y="115">4</text>
<text x="223.6" y="120.3">56</text>
<text x="218.3" y="134.4">1</text>
<text x="221.8" y="136.2">12</text>
<text x="227.7" y="134.4">2</text>
<text x="105.6" y="148.5">1</text>
<text x="132.3" y="148.5">16</text>
<text x="105.6" y="155.6">2</text>
<text x="132.3" y="155.6">15</text>
<text x="218.3" y="150.3">1</text>
<text x="221.8" y="152">12</text>
<text x="227.7" y="150.3">2</text>
<text x="105.6" y="159.1">3</text>
<text x="132.3" y="159.1">14</text>
<text x="105.6" y="166.2">4</text>
<text x="132.3" y="166.2">13</text>
<text x="105.6" y="169.7">5</text>
<text x="132.3" y="169.7">12</text>
<text x="105.6" y="176.7">6</text>
<text x="132.3" y="176.7">11</text>
<text x="105.6" y="180.3">7</text>
<text x="132.3" y="180.3">10</text>
<text x="105.6" y="187.3">8</text>
<text x="132.3" y="187.3">9</text>
<text x="264.2" y="210.3">1</text>
<text x="264.2" y="213.8">2</text>
<text x="267.7" y="212">1B</text>
<text x="267.7" y="215.5">2B</text>
<text x="278.4" y="215.5">2C</text>
<text x="278.4" y="212">1C</text>
<text x="284.2" y="213.8">15</text>
<text x="284.2" y="210.3">16</text>
<text x="264.2" y="217.3">3</text>
<text x="264.2" y="220.8">4</text>
<text x="267.7" y="219.1">3B</text>
<text x="278.4" y="219.1">3C</text>
<text x="284.2" y="220.8">13</text>
<text x="284.2" y="217.3">14</text>
<text x="264.2" y="224.4">5</text>
<text x="264.2" y="227.9">6</text>
<text x="267.7" y="222.6">4B</text>
<text x="267.7" y="226.1">5B</text>
<text x="278.4" y="226.1">5C</text>
<text x="278.4" y="222.6">4C</text>
<text x="284.2" y="227.9">11</text>
<text x="284.2" y="224.4">12</text>
<text x="137.3" y="231.1">3</text>
<text x="264.2" y="231.4">7</text>
<text x="267.7" y="229.7">6B</text>
<text x="267.7" y="233.2">7B</text>
<text x="278.4" y="233.2">7C</text>
<text x="278.4" y="229.7">6C</text>
<text x="284.2" y="231.4">10</text>
<text x="52.7" y="238.5">1</text>
<text x="57.1" y="239.9">1</text>
<text x="67.8" y="239.9">2</text>
<text x="72.3" y="238.5">2</text>
<text x="137.3" y="238.1">1</text>
<text x="137.3" y="234.6">2</text>
<text x="264.2" y="235">8</text>
<text x="267.7" y="236.7">E</text>
<text x="275.3" y="236.7">COM</text>
<text x="284.2" y="235">9</text>
<text x="52.7" y="242">3</text>
<text x="52.7" y="245.5">5</text>
<text x="57.1" y="243.4">3</text>
<text x="67.8" y="243.4">4</text>
<text x="72.3" y="242">4</text>
<text x="72.3" y="245.5">6</text>
<text x="52.7" y="249.1">7</text>
<text x="57.1" y="246.9">5</text>
<text x="57.1" y="250.5">7</text>
<text x="67.8" y="246.9">6</text>
<text x="67.8" y="250.5">8</text>
<text x="72.3" y="249.1">8</text>
<text x="50.6" y="256.1">11</text>
<text x="52.7" y="252.6">9</text>
<text x="57.1" y="254">9</text>
<text x="57.1" y="257.5">11</text>
<text x="65.8" y="254">10</text>
<text x="65.8" y="257.5">12</text>
<text x="72.3" y="252.6">10</text>
<text x="72.3" y="256.1">12</text>
<text x="137.3" y="254">3</text>
<text x="137.3" y="257.5">2</text>
<text x="50.6" y="259.6">13</text>
<text x="50.6" y="263.2">15</text>
<text x="57.1" y="261.1">13</text>
<text x="65.8" y="261.1">14</text>
<text x="72.3" y="259.6">14</text>
<text x="72.3" y="263.2">16</text>
<text x="137.3" y="261.1">1</text>
<text x="50.6" y="266.7">17</text>
<text x="57.1" y="264.6">15</text>
<text x="57.1" y="268.1">17</text>
<text x="65.8" y="264.6">16</text>
<text x="65.8" y="268.1">18</text>
<text x="72.3" y="266.7">18</text>
<text x="50.6" y="270.2">19</text>
<text x="57.1" y="271.6">19</text>
<text x="65.8" y="271.6">20</text>
<text x="72.3" y="270.2">20</text>
</g>
<g font-size="3.2">
<text x="285.5" y="39.2">4</text>
<text x="315.7" y="39.2">3</text>
<text x="285.5" y="46.2">1</text>
<text x="315.7" y="46.2">2</text>
<text x="285.5" y="69.1">4</text>
<text x="315.7" y="69.1">3</text>
<text x="285.5" y="76.2">1</text>
<text x="315.7" y="76.2">2</text>
</g>
<g font-size="2.5" fill="#00f">
<text x="63" y="55">1</text>
<text x="63" y="58.6">3</text>
<text x="80.4" y="56.8">2</text>
<text x="63" y="65.6">1</text>
<text x="63" y="69.1">3</text>
<text x="80.4" y="67.4">2</text>
<text x="63" y="76.2">1</text>
<text x="80.4" y="78">2</text>
<text x="63" y="79.7">3</text>
<text x="63" y="86.8">1</text>
<text x="80.4" y="88.5">2</text>
<text x="63" y="90.3">3</text>
<text x="64.8" y="153.8">1</text>
<text x="82.2" y="155.6">2</text>
<text x="64.8" y="157.3">3</text>
<text x="64.8" y="164.4">1</text>
<text x="64.8" y="167.9">3</text>
<text x="82.2" y="166.2">2</text>
<text x="64.8" y="175">1</text>
<text x="64.8" y="178.5">3</text>
<text x="82.2" y="176.7">2</text>
<text x="64.8" y="185.6">1</text>
<text x="64.8" y="189.1">3</text>
<text x="82.2" y="187.3">2</text>
</g>
</svg>
